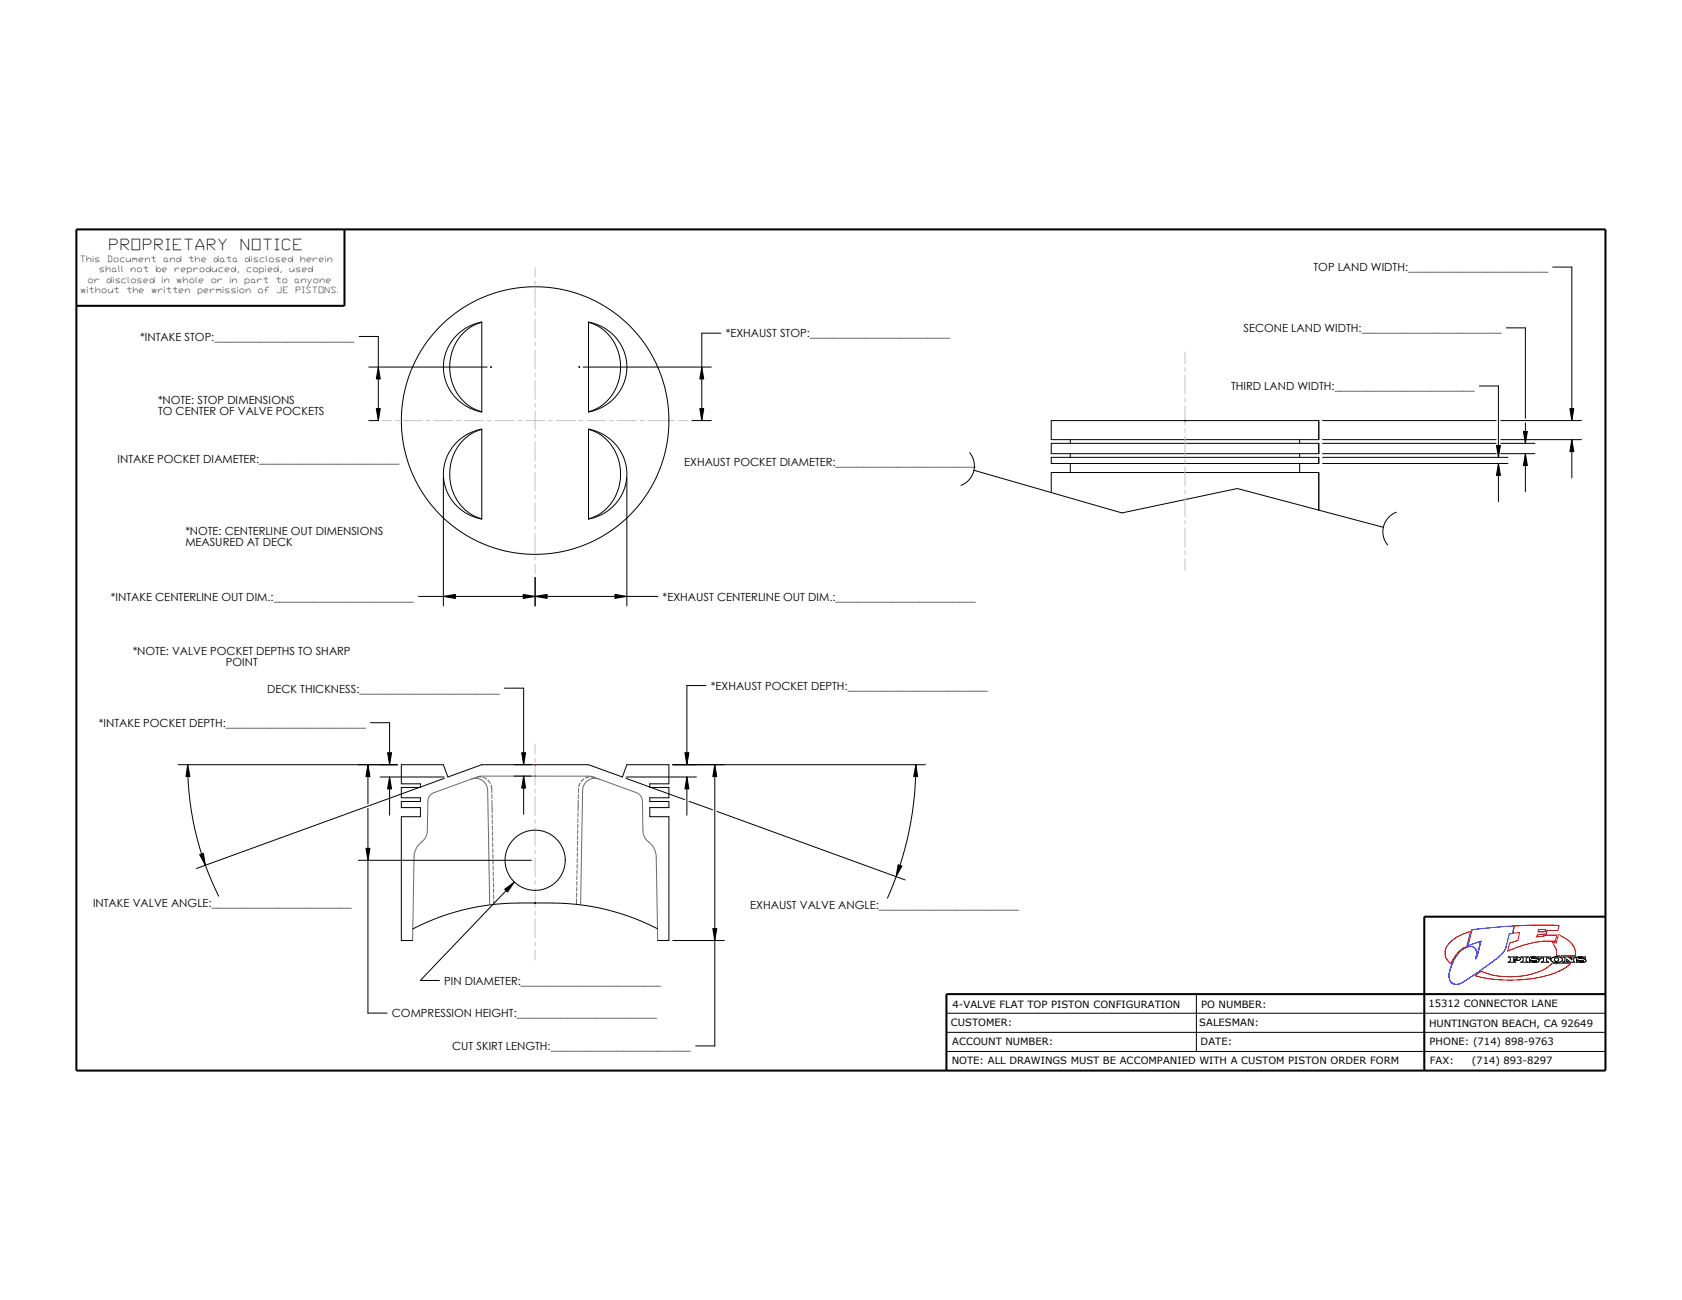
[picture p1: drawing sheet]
<svg xmlns="http://www.w3.org/2000/svg" width="559mm" height="432mm" viewBox="0 0 559 432" stroke-linecap="round" stroke-linejoin="round" font-family="sans-serif">
<g fill="none" stroke="#c4c4c4" stroke-width=".33">
<path d="M177.8 88.9v3.2M177.8 93.3v1.3M177.8 95.9v6.3M177.8 103.5v1.3M177.8 106v6.4M177.8 113.7v1.2M177.8 116.2v6.4M393.7 116.9v3.9M127 139.7h3.2M131.4 139.7h1.3M134 139.7h6.3M141.6 139.7h1.3"/>
<path d="M144.1 139.7h6.4M151.7 139.7h1.3M154.3 139.7h6.3M161.9 139.7h1.3M164.4 139.7h6.4M172.1 139.7h1.2M174.6 139.7h6.4M177.8 123.8v1.3M177.8 126.4v6.3M177.8 134v1.3M177.8 136.5v6.4M182.2 139.7h1.3"/>
<path d="M184.8 139.7h6.3M192.4 139.7h1.3M194.9 139.7h6.4M202.5 139.7h1.3M205.1 139.7h6.3M212.7 139.7h1.3M215.2 139.7h6.4M222.9 139.7h1.2M225.4 139.7h3.2M393.7 122.1v1.2M393.7 124.6v6.4M393.7 132.2v1.3"/>
<path d="M393.7 134.8v6.3M177.8 144.1v1.3M177.8 146.7v6.3M177.8 154.3v1.3M177.8 156.8v6.4M393.7 142.4v1.3M393.7 144.9v6.4M393.7 152.5v1.3M393.7 155.1v6.3M177.8 164.5v1.2M177.8 167v6.4M177.8 174.6v1.3"/>
<path d="M177.8 177.2v6.3M393.7 162.7v1.3M393.7 165.2v6.4M393.7 172.9v1.2M393.7 175.4v6.4M177.8 184.8v1.3M177.8 187.3v3.2M393.7 183v1.3M393.7 185.6v3.8M177.8 247.1v3.5M177.8 251.9v1.3M177.8 254.4v6.4"/>
<path d="M177.8 262v1.3M177.8 264.6v6.3M177.8 272.2v1.3M177.8 274.7v6.4M177.8 282.4v1.2M177.8 284.9v6.4M177.8 292.5v1.3M177.8 295.1v6.3M177.8 302.7v1.3M177.8 305.2v6.4M177.8 312.8v1.3M177.8 315.4v3.5"/>
</g>
<g fill="none" stroke="#000" stroke-width=".33">
<path d="M515.8 88.7h6.4v51M119.3 111.8h6.4v27.9M151.9 111.2a15.9 15.9 0 0 1 8.2-4.2v29.9a15.1 15.1 0 0 1-12-10.4 15.1 15.1 0 0 1 3.8-15.3zM160.1 107.1a15.5 15.5 0 0 0-9.8 20.4 14.3 14.3 0 0 0 9.8 9.3M195.5 107a15.1 15.1 0 0 1 12.8 14.9 15.1 15.1 0 0 1-12.8 15zM195.5 107.1a15.5 15.5 0 0 1 9.7 20.4 14.3 14.3 0 0 1-9.7 9.3M239.5 110.7h-6.4v29M500.4 108.9h6.4v30M122.5 139.7h3.2M122.5 121.9h39.4M125 135.7h1.3l-.6 4zM125.7 121.9l.6 4h-1.3z"/>
<path d="M163.1 121.9h.1M163.1 121.9l.1 .1M163.1 121.9v.1M163.2 121.9l-.2 .1M192.4 121.9h.1M192.4 121.9l.1 .1M192.4 121.9v.1M192.5 121.9l-.1 .1M193.7 121.9h42.6M229.8 139.7h6.5M232.5 135.7h1.3l-.7 4zM233.1 121.9l.7 4h-1.3z"/>
<path d="M349.2 139.7h88.9v6.3h-88.9zM393.6 139.6l.2 .2M393.7 139.6v.2M393.8 139.6l-.2 .2M439.4 139.7h57.7M491.5 128.2h6.3v23.7M498.6 139.7h26.8M521.5 135.7h1.4l-.7 4zM147.3 158.7v42.6M151.9 146.7a15.9 15.9 0 0 1 8.2-4.2v29.9a15.1 15.1 0 0 1-12-10.3 15.1 15.1 0 0 1 3.8-15.4zM160.1 142.6a15.5 15.5 0 0 0-9.8 20.4 14.3 14.3 0 0 0 9.8 9.3M195.5 142.6a15.5 15.5 0 0 1 9.7 20.4 14.3 14.3 0 0 1-9.7 9.3"/>
<path d="M195.5 142.5a15.1 15.1 0 0 1 12.8 15 15.1 15.1 0 0 1-12.8 14.9zM208.3 158.7v42.6M322.1 150.3a6.9 6.9 0 0 1-2.8 10.9M323.6 156.2l49.1 14.2 38.4-8.1 48.5 12.9M349.2 151.9h88.9v2h-88.9zM349.2 147.3h88.9v3.4h-88.9zM355.6 146v1.3M355.6 150.7v1.2M355.6 153.9v3.1M431.8 146v1.3M431.8 150.7v1.2M431.8 153.9v3.1"/>
<path d="M439.4 151.9h61.6M439.4 153.9h61.6M439.4 150.7h57.7M439.4 147.3h57.7M439.4 146h57.7M497.2 148h1.3l-.7 3.9zM497.8 153.9l.7 4h-1.3zM497.8 153.9v12.7M498.6 150.7h11.3M498.6 147.3h11.3M498.6 146h26.8M506.1 143.3h1.3l-.6 4z"/>
<path d="M506.8 150.7l.6 3.9h-1.3zM506.8 140.5v4.8M506.8 146.8v.5M506.8 150.7v12.7M522.2 146l.7 4h-1.4zM522.2 146v12.7M349.2 163.6v-6.6h88.9v12.4M463.9 170.1a6.9 6.9 0 0 0-2.9 10.9M139 198.1h79.6M147.3 198.1l4-.7v1.4zM173.8 197.4l4 .7-4 .7zM177.8 198.1l4-.7v1.4z"/>
<path d="M177.8 191.8v9.5M204.3 197.4l4 .7-4 .7zM167.6 228.6h6.4v25.4M234.5 227.7h-6.3v26.3M59.2 254h72.9M62.4 254l.7 3.9-1.3 .1zM62.4 254a97.9 97.9 0 0 0 10.2 43.6M122.2 254l.7 4h-1.3zM122.2 254v13M123.1 240.1h6.3v13.9M126.3 258.1h21.2M128.8 250h1.3l-.7 4z"/>
<path d="M129.4 258.1l.7 3.9h-1.3zM129.4 258.1v12.7M147.6 258.5l-82.3 30M170.8 257.8h5.7M173.3 250h1.3l-.6 4zM174 257.8l.6 4h-1.3zM174 257.8v12.7M208 258.5l19.5 7.1M208 258.1h23.4M223.5 254h83.9M227.5 250h1.4l-.7 4zM228.2 258.1l.7 3.9h-1.4z"/>
<path d="M228.2 258.1v12.7M237.5 254l.6 4h-1.3zM237.5 254v93.4h-6.4M304.3 254l.6 4-1.4-.1zM304.3 254a109.2 109.2 0 0 1-9.5 44.3M122.2 268.5v68h6.4M228.9 266.2l7.8 2.8M238.2 269.5l62.5 22.8M66.3 283.9l1.3-.5 .6 4zM119.1 285.8h57.4M121.6 281.8h1.3l-.7 4zM167.7 295.4l3.2-2.4-2.3 3.3z"/>
<path d="M170.9 293l-31.3 32.7h6.4M177.8 299.9l-.1 .1M298.4 287.2l1.2 .5-1.9 3.5zM137.1 312.4h-3.8v-41.1h6.4v-3.1h-6.4v-2h6.4v-1.2h-6.4v-3.4h6.4v-1.2h-6.4v-6.4h14l1.5 4.1 11.3-4.1h35.4l11.3 4.1 1.5-4.1h13.9v6.4h-6.3v1.2h6.3v3.4h-6.3v1.2h6.3v2h-6.3v3.1h6.3v41.1h-3.7M177.8 300h.1M218.4 308.5a76.5 76.5 0 0 0-35-8.6 147.1 147.1 0 0 0-18.9 .5 77.1 77.1 0 0 0-27.4 8.1M223.5 312.4h17.1M236.8 308.4h1.3l-.6 4zM501.1 317.8l3.2 .1 .6 .2 .3 .4-.6 .5h-1.8l.8 .6h-2.6l.8-.4v-.9zM502.8 318.2h1l.3 .2-.3 .3h-1zM505.3 317.8h2.5l-.8 .5v.9l.7 .4h-2.5l.8-.4v-.9zM508.8 318.2v.1"/>
<path d="M508.8 318.2l1-.1 1.2 .4v-.7l-.5 .1a1.85 1.85 0 0 0-2.4 .5 3 3 0 0 0 2.4 .8M508.8 318.2h.1M508.8 318.3h.1M508.9 318.3l2 .2 .5 .6a2.29 2.29 0 0 1-2.7 .4l-.6 .2 .1-.9 .8 .5h1.5M510.5 319.2v.1M511.6 317.8h3.4l.1 .9-.8-.5h-.5v1l.7 .4h-2.5l.8-.4v-1h-.5l-.8 .5zM515.5 318.2l1.3-.4a1.71 1.71 0 0 1 2.2 1.2 2.81 2.81 0 0 1-3.8-.1zM519.2 317.8h1.8l1.2 1v-.5l-.7-.5h2.1l-.8 .5v.9l.4 .4h-1.5l-1.2-1v.6l.7 .4h-2l.7-.4v-.9zM523.7 318.1l.8-.3h2.1v.7l-.6-.3a1.23 1.23 0 0 0-1.6 .1h.2a2.91 2.91 0 0 1 2.4 .8 2.32 2.32 0 0 1-2.7 .4l-.6 .2 .1-.9 1.1 .5 1.2-.1-.3-.1a2.1 2.1 0 0 1-2.1-.7zM524.4 318.2h.1M314.4 336.6h219M397.5 330.2v19.1"/>
<path d="M314.4 349.3h219M314.4 342.9h219"/>
<circle cx="177.8" cy="139.7" r="44.4"/>
<circle cx="177.8" cy="285.7" r="10"/>
<circle cx="517.1" cy="318.7" r=".67"/>
</g>
<g fill="none" stroke="#6a6a6a" stroke-width=".33">
<path d="M156.6 258.8a4 4 0 0 1 5.4 3.7l.7 38.1M158 258.2l-.1 .1M159.9 258.1h-1.3M160.5 258.2l1.1 .6M162.1 259.2l.8 1M177.8 257.9h.1M177.8 257.7l-.1 .2M194 258.7l-.9 .9M195.8 258.1l-1.3 .3M196.4 258l1.3 .3M199 258.8a4 4 0 0 0-5.4 3.7l-.7 37.9M140.1 279.7a4.7 4.7 0 0 0 1.9-3.9l.2-9.7a3 3 0 0 1 1.9-2.8l14.6-5.3 1.3-.2h36l15.4 5.5a3 3 0 0 1 2 2.8l.2 9.7a5.2 5.2 0 0 0 2.4 4.3l1.3 1.8 .7 2 .5 28.5"/>
<path d="M140.1 279.7a6.3 6.3 0 0 0-2.5 4.9l-.5 27.8M163.2 260.8l.2 2.5M163.4 263.9v1.3M163.4 265.8v1.3M163.5 267.4v2.5M163.5 270.5v1.3M163.6 272.4v1.3M163.6 274.3v1.3M163.6 276.2v1.3M163.7 278.1v1.3M191.9 279.5v1.3M191.9 277.6v1.3"/>
<path d="M191.9 275.7v1.2M192 273.8v1.2M192 271.9v1.2M192 270v1.2M192.1 265.8l-.1 3.5M192.2 263.9l-.1 1.3M192.2 261.9v1.4M192.7 260.1l-.4 1.2M163.7 280v1.3M163.7 281.9v1.3M163.7 283.8l.1 1.3M163.8 285.8v1.2"/>
<path d="M163.8 287.7l.1 1.2M163.9 289.6v1.2M163.9 291.5v1.2M163.9 293.4l.1 1.2M164 295.3v1.2M164 297.2v1.3M164 299.1v1.3M191.5 298.5v1.9M191.6 296.6v1.3M191.6 294.7v1.3M191.6 292.8v1.3M191.7 290.9l-.1 1.3"/>
<path d="M191.7 289v1.3M191.7 287.1v1.3M191.8 285.2l-.1 1.3M191.8 283.3v1.3M191.8 281.4v1.3"/>
</g>
<path d="M25.4 76.2h508v279.4h-508zM114.4 76.2v25.4h-89M533.4 304.5h-60.2v51.1M533.4 330.2h-219v25.4" fill="none" stroke="#000" stroke-width=".68" stroke-linecap="butt"/>
<path d="M177.7 254h.2M177.8 254.1h.1M177.8 253.9l-.1 .2M481.7 313.1l3.1-2.2 3.8-1.5-1.3 4.9-.9 .4a11 11 0 0 0-4.3 5.5 4.4 4.4 0 0 1-2-4.4l.5-1.3zM503.1 307.6l7.2-.3 7.6 .1-.4 1.7-4.1-.1v-.3l-2.2 .1-.2 .8 2.9-.2-.2 .9-3 .2-.1 .7 .8-.1a1.2 1.2 0 0 0 1.6-.5l4.2 .1-.5 2-3.5-.1-3.3 .4-3.9 1-5.1 1.9 .6-2.7 2.8-.8 .6-2.7-2.3 .3zM517.7 310.4l1.2 .6a6.4 6.4 0 0 1 4.4 6.1v.3l-1.9 .2-2.6-.2-.1 .3-1.7-.4a4 4 0 0 0-.5-3l-.8-1.3 1.3 .2zM490 324.1l2.2-1.5 2.5 1 3 .6 3.1 .2 4.3-.1 3.1-.6 2.8-.8 2.1-1 1.8-1.2a1.67 1.67 0 0 1 2-.6l1.8-.2 2.5 .1 .2-.2 .4 .2-2.3 1.8-3.3 1.5-3.9 1.1-4 .7-4.3 .4h-5.2l-5-.5z" fill="none" stroke="#f00" stroke-width=".33"/>
<g fill="none" stroke="#0000e1" stroke-width=".33">
<path d="M487.9 314.5a10.4 10.4 0 0 0-6.1 7.3M487.9 314.5h.1M487.9 314.5a1.99 1.99 0 0 1 2.7 1.8l-.4 2.2M489.1 308.8l13.9-1.2-.5 2.4-1.1 .3-1.1 4.3M489.1 308.8l-1.4 5.3 4.3-1.5M490.2 318.5h.1M492 312.6l-1.1 4.4-.7 1.5M492 312.6l-1 3.9M492 312.6l-1 .4M500.3 314.6a14 14 0 0 1-5.7 5.8l-8.7 5.9-1.7 .7a2.28 2.28 0 0 1-2.7-1.9l-.1-1.3 .4-1.8M500.3 314.6h.1M481.5 323.5v.1"/>
<path d="M481.6 322.7v.1M481.8 322h.1M481.8 321.9v.1M481.8 321.8v.1M485.7 326.5h-.1"/>
</g>
<g fill="#000">
<path d="M125.7 121.9l.6 4h-1.3zM125 135.7h1.3l-.6 4zM233.1 121.9l.7 4h-1.3zM232.5 135.7h1.3l-.7 4zM521.5 135.7h1.4l-.7 4zM497.8 153.9l.7 4h-1.3zM497.2 148h1.3l-.7 3.9zM506.1 143.3h1.3l-.6 4zM506.8 150.7l.6 3.9h-1.3zM522.2 146l.7 4h-1.4zM147.3 198.1l4-.7v1.4zM173.8 197.4l4 .7-4 .7z"/>
<path d="M177.8 198.1l4-.7v1.4zM204.3 197.4l4 .7-4 .7zM62.4 254l.7 3.9-1.3 .1zM122.2 254l.7 4h-1.3zM129.4 258.1l.7 3.9h-1.3zM128.8 250h1.3l-.7 4zM173.3 250h1.3l-.6 4zM174 257.8l.6 4h-1.3zM228.2 258.1l.7 3.9h-1.4zM227.5 250h1.4l-.7 4zM237.5 254l.6 4h-1.3zM304.3 254l.6 4-1.4-.1z"/>
<path d="M66.3 283.9l1.3-.5 .6 4zM121.6 281.8h1.3l-.7 4zM167.7 295.4l3.2-2.4-2.3 3.3zM298.4 287.2l1.2 .5-1.9 3.5zM236.8 308.4h1.3l-.6 4z"/>
</g>
<g font-size="5">
<text x="36.5" y="83.2">PROPRIETARY</text>
<text x="80.2" y="83.2">NOTICE</text>
</g>
<g font-size="3.7">
<text x="436.4" y="90.2">TOP LAND WIDTH:_________________________</text>
<text x="46.6" y="113.2">*INTAKE STOP:_________________________</text>
<text x="241.1" y="112.1">*EXHAUST STOP:_________________________</text>
<text x="413.1" y="110.3">SECONE LAND WIDTH:_________________________</text>
<text x="409" y="129.6">THIRD LAND WIDTH:_________________________</text>
<text x="52.5" y="134.2">*NOTE: STOP DIMENSIONS</text>
<text x="52.5" y="137.8">TO CENTER OF VALVE POCKETS</text>
<text x="39.1" y="153.7">INTAKE POCKET DIAMETER:_________________________</text>
<text x="227.4" y="154.8">EXHAUST POCKET DIAMETER:_________________________</text>
<text x="61.6" y="177.9">*NOTE: CENTERLINE OUT DIMENSIONS</text>
<text x="61.6" y="181.4">MEASURED AT DECK</text>
<text x="36.8" y="199.5">*INTAKE CENTERLINE OUT DIM.:_________________________</text>
<text x="220.2" y="199.5">*EXHAUST CENTERLINE OUT DIM.:_________________________</text>
<text x="44.1" y="217.6">*NOTE: VALVE POCKET DEPTHS TO SHARP</text>
<text x="75" y="221.1">POINT</text>
<text x="88.7" y="230">DECK THICKNESS:_________________________</text>
<text x="236.1" y="229.1">*EXHAUST POCKET DEPTH:_________________________</text>
<text x="32.8" y="241.5">*INTAKE POCKET DEPTH:_________________________</text>
<text x="30.9" y="301.3">INTAKE VALVE ANGLE:_________________________</text>
<text x="249.2" y="302">EXHAUST VALVE ANGLE:_________________________</text>
<text x="147.6" y="327.1">PIN DIAMETER:_________________________</text>
<text x="130.2" y="337.9">COMPRESSION HEIGHT:_________________________</text>
<text x="150.2" y="348.8">CUT SKIRT LENGTH:_________________________</text>
</g>
<g font-size="3.3">
<text x="316.5" y="334.8">4-VALVE FLAT TOP PISTON CONFIGURATION</text>
<text x="399" y="334.8">PO NUMBER:</text>
<text x="474.6" y="334.6">15312 CONNECTOR LANE</text>
<text x="315.9" y="340.8">CUSTOMER:</text>
<text x="398.4" y="340.8">SALESMAN:</text>
<text x="474.8" y="341">HUNTINGTON BEACH, CA 92649</text>
<text x="316.3" y="347.2">ACCOUNT NUMBER:</text>
<text x="398.9" y="347.2">DATE:</text>
<text x="475" y="347.2">PHONE: (714) 898-9763</text>
<text x="316.2" y="353.4">NOTE: ALL DRAWINGS MUST BE ACCOMPANIED WITH A CUSTOM PISTON ORDER FORM</text>
<text x="475.1" y="353.4">FAX:</text>
<text x="488.9" y="353.4">(714) 893-8297</text>
</g>
<g font-size="2.8">
<text x="26.8" y="87">This</text>
<text x="35.8" y="87">Document</text>
<text x="54.5" y="87">and</text>
<text x="62.9" y="87">the</text>
<text x="71.2" y="87">data</text>
<text x="81.6" y="87">disclosed</text>
<text x="99.9" y="87">herein</text>
<text x="29.4" y="93.9">or</text>
<text x="33.2" y="90.4">shall</text>
<text x="35.6" y="93.9">disclosed</text>
<text x="43.6" y="90.4">not</text>
<text x="51.9" y="90.4">be</text>
<text x="54" y="93.9">in</text>
<text x="58.2" y="90.4">reproduced,</text>
<text x="58.9" y="93.9">whole</text>
<text x="70.3" y="93.9">or</text>
<text x="76.6" y="93.9">in</text>
<text x="81.4" y="93.9">part</text>
<text x="82.1" y="90.4">copied,</text>
<text x="91.8" y="93.9">to</text>
<text x="96.3" y="90.4">used</text>
<text x="98.1" y="93.9">anyone</text>
<text x="27" y="97.3">without</text>
<text x="42.2" y="97.3">the</text>
<text x="50.5" y="97.3">written</text>
<text x="65.8" y="97.3">permission</text>
<text x="85.9" y="97.3">of</text>
<text x="92.1" y="97.3">JE</text>
<text x="98.4" y="97.3">PISTONS.</text>
</g>
</svg>
